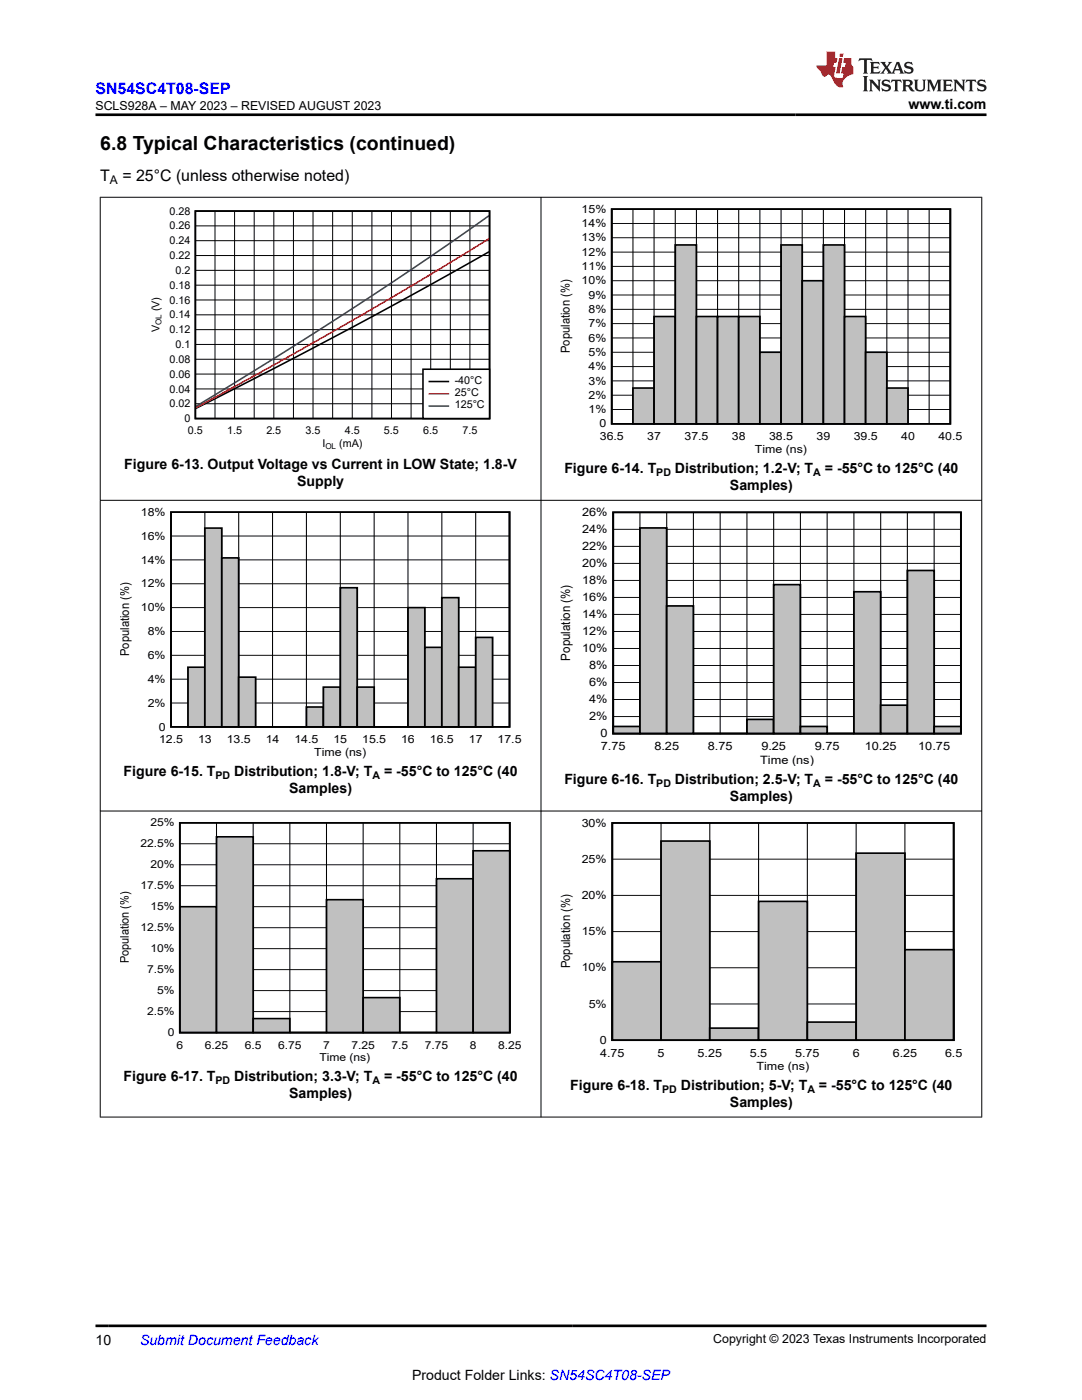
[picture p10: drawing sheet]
<svg xmlns="http://www.w3.org/2000/svg" width="216mm" height="279mm" viewBox="0 0 216 279" stroke-linecap="round" stroke-linejoin="round" font-family="sans-serif">
<path d="M39 42.1h58.7v41.4h-58.7zM97.5 50.3l-11.6 6.5-15.6 8.5-15.7 8.3-15.5 7.9" fill="none" stroke="#000" stroke-width=".31"/>
<g fill="none" stroke="#000" stroke-width=".2">
<path d="M39 59.9h58.7M39 56.9h58.7M39 54h58.7M39 51h58.7M39 48h58.7M39 45.1h58.7M42.9 42.1v41.4M46.8 42.1v41.4M50.7 42.1v41.4M54.6 42.1v41.4M58.6 42.1v41.4M62.5 42.1v41.4"/>
<path d="M66.4 42.1v41.4M70.3 42.1v41.4M74.2 42.1v41.4M78.1 42.1v41.4M82 42.1v41.4M85.9 42.1v41.4M89.9 42.1v41.4M93.8 42.1v41.4M39 77.6h58.7M39 74.7h58.7M39 71.7h58.7M39 68.7h58.7"/>
<path d="M39 65.8h58.7M39 62.8h58.7M39 80.6h58.7"/>
</g>
<path d="M97.5 47.7a1110.4 1110.4 0 0 1-58.4 33.6" fill="none" stroke="#f00" stroke-width=".31"/>
<path d="M97.5 43.1a907.8 907.8 0 0 1-58.4 38" fill="none" stroke="#105465" stroke-width=".31"/>
<path d="M84.4 73.7h13.3v9.8h-13.3z" fill-rule="evenodd" fill="#fff"/>
<path d="M84.4 73.7h13.3v9.8h-13.3zM85.7 76.1h3.8" fill="none" stroke="#000" stroke-width=".31"/>
<path d="M85.7 78.6h3.8" fill="none" stroke="#f00" stroke-width=".31"/>
<path d="M85.7 81h3.8" fill="none" stroke="#105465" stroke-width=".31"/>
<path d="M122.1 41.7h67.5v42.9h-67.5z" fill="none" stroke="#000" stroke-width=".34"/>
<g fill="none" stroke="#000" stroke-width=".2">
<path d="M122.1 58.9h67.5M122.1 56h67.5M122.1 53.2h67.5M122.1 50.3h67.5M122.1 47.4h67.5M122.1 44.6h67.5M126.3 41.7v42.9M130.5 41.7v42.9M134.7 41.7v42.9M139 41.7v42.9M143.2 41.7v42.9M147.4 41.7v42.9"/>
<path d="M151.6 41.7v42.9M155.9 41.7v42.9M160.1 41.7v42.9M164.3 41.7v42.9M168.5 41.7v42.9M172.7 41.7v42.9M177 41.7v42.9M181.2 41.7v42.9M185.4 41.7v42.9M122.1 78.9h67.5M122.1 76h67.5M122.1 73.2h67.5"/>
<path d="M122.1 70.3h67.5M122.1 67.4h67.5M122.1 64.6h67.5M122.1 61.7h67.5M122.1 81.7h67.5"/>
</g>
<path d="M126.3 77.4h4.2v7.2h-4.2z" fill-rule="evenodd" fill="#c0c0c0"/>
<path d="M126.3 77.4h4.2v7.2h-4.2z" fill="none" stroke="#000" stroke-width=".34"/>
<path d="M130.5 63.2h4.2v21.4h-4.2z" fill-rule="evenodd" fill="#c0c0c0"/>
<path d="M130.5 63.2h4.2v21.4h-4.2z" fill="none" stroke="#000" stroke-width=".34"/>
<path d="M134.7 48.9h4.3v35.7h-4.3z" fill-rule="evenodd" fill="#c0c0c0"/>
<path d="M134.7 48.9h4.3v35.7h-4.3z" fill="none" stroke="#000" stroke-width=".34"/>
<path d="M139 63.2h4.2v21.4h-4.2z" fill-rule="evenodd" fill="#c0c0c0"/>
<path d="M139 63.2h4.2v21.4h-4.2z" fill="none" stroke="#000" stroke-width=".34"/>
<path d="M143.2 63.2h4.2v21.4h-4.2z" fill-rule="evenodd" fill="#c0c0c0"/>
<path d="M143.2 63.2h4.2v21.4h-4.2z" fill="none" stroke="#000" stroke-width=".34"/>
<path d="M147.4 63.2h4.2v21.4h-4.2z" fill-rule="evenodd" fill="#c0c0c0"/>
<path d="M147.4 63.2h4.2v21.4h-4.2z" fill="none" stroke="#000" stroke-width=".34"/>
<path d="M151.6 70.3h4.3v14.3h-4.3z" fill-rule="evenodd" fill="#c0c0c0"/>
<path d="M151.6 70.3h4.3v14.3h-4.3z" fill="none" stroke="#000" stroke-width=".34"/>
<path d="M155.9 48.9h4.2v35.7h-4.2z" fill-rule="evenodd" fill="#c0c0c0"/>
<path d="M155.9 48.9h4.2v35.7h-4.2z" fill="none" stroke="#000" stroke-width=".34"/>
<path d="M160.1 56h4.2v28.6h-4.2z" fill-rule="evenodd" fill="#c0c0c0"/>
<path d="M160.1 56h4.2v28.6h-4.2z" fill="none" stroke="#000" stroke-width=".34"/>
<path d="M164.3 48.9h4.2v35.7h-4.2z" fill-rule="evenodd" fill="#c0c0c0"/>
<path d="M164.3 48.9h4.2v35.7h-4.2z" fill="none" stroke="#000" stroke-width=".34"/>
<path d="M168.5 63.2h4.2v21.4h-4.2z" fill-rule="evenodd" fill="#c0c0c0"/>
<path d="M168.5 63.2h4.2v21.4h-4.2z" fill="none" stroke="#000" stroke-width=".34"/>
<path d="M172.7 70.3h4.3v14.3h-4.3z" fill-rule="evenodd" fill="#c0c0c0"/>
<path d="M172.7 70.3h4.3v14.3h-4.3z" fill="none" stroke="#000" stroke-width=".34"/>
<path d="M177 77.4h4.2v7.2h-4.2z" fill-rule="evenodd" fill="#c0c0c0"/>
<path d="M122.1 41.7h67.5v42.9h-67.5zM177 77.4h4.2v7.2h-4.2zM34.1 102.2h67.6v42.9h-67.6z" fill="none" stroke="#000" stroke-width=".34"/>
<g fill="none" stroke="#000" stroke-width=".2">
<path d="M34.1 116.5h67.6M34.1 111.7h67.6M34.1 107h67.6M40.9 102.2v42.9M47.6 102.2v42.9M54.4 102.2v42.9M61.1 102.2v42.9M67.9 102.2v42.9M74.7 102.2v42.9M81.4 102.2v42.9M88.2 102.2v42.9M94.9 102.2v42.9"/>
<path d="M34.1 135.5h67.6M34.1 130.8h67.6M34.1 126h67.6M34.1 121.3h67.6M34.1 140.3h67.6"/>
</g>
<path d="M37.5 133.2h3.4v11.9h-3.4z" fill-rule="evenodd" fill="#c0c0c0"/>
<path d="M37.5 133.2h3.4v11.9h-3.4z" fill="none" stroke="#000" stroke-width=".34"/>
<path d="M40.9 105.4h3.4v39.7h-3.4z" fill-rule="evenodd" fill="#c0c0c0"/>
<path d="M40.9 105.4h3.4v39.7h-3.4z" fill="none" stroke="#000" stroke-width=".34"/>
<path d="M44.3 111.3h3.3v33.8h-3.3z" fill-rule="evenodd" fill="#c0c0c0"/>
<path d="M44.3 111.3h3.3v33.8h-3.3z" fill="none" stroke="#000" stroke-width=".34"/>
<path d="M47.6 135.1h3.4v10h-3.4z" fill-rule="evenodd" fill="#c0c0c0"/>
<path d="M47.6 135.1h3.4v10h-3.4zM51 145.1h3.4zM54.4 145.1h3.4zM57.8 145.1h3.3z" fill="none" stroke="#000" stroke-width=".34"/>
<path d="M51 145.1h10.1" fill="none" stroke="#c0c0c0" stroke-width=".2"/>
<path d="M61.1 141.1h3.4v4h-3.4z" fill-rule="evenodd" fill="#c0c0c0"/>
<path d="M61.1 141.1h3.4v4h-3.4z" fill="none" stroke="#000" stroke-width=".34"/>
<path d="M64.5 137.1h3.4v8h-3.4z" fill-rule="evenodd" fill="#c0c0c0"/>
<path d="M64.5 137.1h3.4v8h-3.4z" fill="none" stroke="#000" stroke-width=".34"/>
<path d="M67.9 117.3h3.4v27.8h-3.4z" fill-rule="evenodd" fill="#c0c0c0"/>
<path d="M67.9 117.3h3.4v27.8h-3.4z" fill="none" stroke="#000" stroke-width=".34"/>
<path d="M71.3 137.1h3.4v8h-3.4z" fill-rule="evenodd" fill="#c0c0c0"/>
<path d="M71.3 137.1h3.4v8h-3.4zM74.7 145.1h3.3zM78 145.1h3.4z" fill="none" stroke="#000" stroke-width=".34"/>
<path d="M74.7 145.1h6.7" fill="none" stroke="#c0c0c0" stroke-width=".2"/>
<path d="M81.4 121.3h3.4v23.8h-3.4z" fill-rule="evenodd" fill="#c0c0c0"/>
<path d="M81.4 121.3h3.4v23.8h-3.4z" fill="none" stroke="#000" stroke-width=".34"/>
<path d="M84.8 129.2h3.4v15.9h-3.4z" fill-rule="evenodd" fill="#c0c0c0"/>
<path d="M84.8 129.2h3.4v15.9h-3.4z" fill="none" stroke="#000" stroke-width=".34"/>
<path d="M88.2 119.3h3.3v25.8h-3.3z" fill-rule="evenodd" fill="#c0c0c0"/>
<path d="M88.2 119.3h3.3v25.8h-3.3z" fill="none" stroke="#000" stroke-width=".34"/>
<path d="M91.5 133.2h3.4v11.9h-3.4z" fill-rule="evenodd" fill="#c0c0c0"/>
<path d="M91.5 133.2h3.4v11.9h-3.4z" fill="none" stroke="#000" stroke-width=".34"/>
<path d="M94.9 127.2h3.4v17.9h-3.4z" fill-rule="evenodd" fill="#c0c0c0"/>
<path d="M34.1 102.2h67.6v42.9h-67.6zM94.9 127.2h3.4v17.9h-3.4z" fill="none" stroke="#000" stroke-width=".34"/>
<path d="M122.4 102.2h69.3v44.2h-69.3z" fill="none" stroke="#000" stroke-width=".35"/>
<g fill="none" stroke="#000" stroke-width=".2">
<path d="M122.4 119.2h69.3M122.4 115.8h69.3M122.4 112.4h69.3M122.4 109h69.3M122.4 105.6h69.3M127.7 102.2v44.2M133 102.2v44.2M138.4 102.2v44.2M143.7 102.2v44.2M149 102.2v44.2M154.4 102.2v44.2M159.7 102.2v44.2"/>
<path d="M165 102.2v44.2M170.4 102.2v44.2M175.7 102.2v44.2M181.1 102.2v44.2M186.4 102.2v44.2M122.4 139.6h69.3M122.4 136.2h69.3M122.4 132.8h69.3M122.4 129.4h69.3M122.4 126h69.3M122.4 122.6h69.3M122.4 143h69.3"/>
</g>
<path d="M122.4 145h5.3v1.4h-5.3z" fill-rule="evenodd" fill="#c0c0c0"/>
<path d="M122.4 145h5.3v1.4h-5.3z" fill="none" stroke="#000" stroke-width=".35"/>
<path d="M127.7 105.4h5.3v41h-5.3z" fill-rule="evenodd" fill="#c0c0c0"/>
<path d="M127.7 105.4h5.3v41h-5.3z" fill="none" stroke="#000" stroke-width=".35"/>
<path d="M133 120.9h5.4v25.5h-5.4z" fill-rule="evenodd" fill="#c0c0c0"/>
<path d="M133 120.9h5.4v25.5h-5.4zM138.4 146.4h5.3zM143.7 146.4h5.3z" fill="none" stroke="#000" stroke-width=".35"/>
<path d="M138.4 146.4h10.7" fill="none" stroke="#c0c0c0" stroke-width=".2"/>
<path d="M149 143.6h5.4v2.8h-5.4z" fill-rule="evenodd" fill="#c0c0c0"/>
<path d="M149 143.6h5.4v2.8h-5.4z" fill="none" stroke="#000" stroke-width=".35"/>
<path d="M154.4 116.7h5.3v29.7h-5.3z" fill-rule="evenodd" fill="#c0c0c0"/>
<path d="M154.4 116.7h5.3v29.7h-5.3z" fill="none" stroke="#000" stroke-width=".35"/>
<path d="M159.7 145h5.4v1.4h-5.4z" fill-rule="evenodd" fill="#c0c0c0"/>
<path d="M159.7 145h5.3v1.4h-5.3zM165 146.4h5.4z" fill="none" stroke="#000" stroke-width=".35"/>
<path d="M165 146.4h5.4" fill="none" stroke="#c0c0c0" stroke-width=".2"/>
<path d="M170.4 118.1h5.3v28.3h-5.3z" fill-rule="evenodd" fill="#c0c0c0"/>
<path d="M170.4 118.1h5.3v28.3h-5.3z" fill="none" stroke="#000" stroke-width=".35"/>
<path d="M175.7 140.7h5.4v5.7h-5.4z" fill-rule="evenodd" fill="#c0c0c0"/>
<path d="M175.7 140.7h5.4v5.7h-5.4z" fill="none" stroke="#000" stroke-width=".35"/>
<path d="M181.1 113.9h5.3v32.5h-5.3z" fill-rule="evenodd" fill="#c0c0c0"/>
<path d="M181.1 113.9h5.3v32.5h-5.3z" fill="none" stroke="#000" stroke-width=".35"/>
<path d="M186.4 145h5.3v1.4h-5.3z" fill-rule="evenodd" fill="#c0c0c0"/>
<path d="M122.4 102.2h69.3v44.2h-69.3zM186.4 145h5.3v1.4h-5.3z" fill="none" stroke="#000" stroke-width=".35"/>
<path d="M35.9 164.2h65.8v41.9h-65.8z" fill="none" stroke="#000" stroke-width=".33"/>
<g fill="none" stroke="#000" stroke-width=".2">
<path d="M35.9 176.8h65.8M35.9 172.6h65.8M35.9 168.4h65.8M43.2 164.2v41.9M50.5 164.2v41.9M57.8 164.2v41.9M65.1 164.2v41.9M72.5 164.2v41.9M79.8 164.2v41.9M87.1 164.2v41.9M94.4 164.2v41.9M35.9 197.7h65.8"/>
<path d="M35.9 193.5h65.8M35.9 189.3h65.8M35.9 185.1h65.8M35.9 181h65.8M35.9 201.9h65.8"/>
</g>
<path d="M35.9 181h7.3v25.1h-7.3z" fill-rule="evenodd" fill="#c0c0c0"/>
<path d="M35.9 181h7.3v25.1h-7.3z" fill="none" stroke="#000" stroke-width=".33"/>
<path d="M43.2 167h7.3v39.1h-7.3z" fill-rule="evenodd" fill="#c0c0c0"/>
<path d="M43.2 167h7.3v39.1h-7.3z" fill="none" stroke="#000" stroke-width=".33"/>
<path d="M50.5 203.3h7.3v2.8h-7.3z" fill-rule="evenodd" fill="#c0c0c0"/>
<path d="M50.5 203.3h7.3v2.8h-7.3zM57.8 206.1h7.4z" fill="none" stroke="#000" stroke-width=".33"/>
<path d="M57.8 206.1h7.4" fill="none" stroke="#c0c0c0" stroke-width=".2"/>
<path d="M65.1 179.6h7.4v26.5h-7.4z" fill-rule="evenodd" fill="#c0c0c0"/>
<path d="M65.1 179.6h7.4v26.5h-7.4z" fill="none" stroke="#000" stroke-width=".33"/>
<path d="M72.5 199.1h7.3v7h-7.3z" fill-rule="evenodd" fill="#c0c0c0"/>
<path d="M72.5 199.1h7.3v7h-7.3zM79.8 206.1h7.3z" fill="none" stroke="#000" stroke-width=".33"/>
<path d="M79.8 206.1h7.3" fill="none" stroke="#c0c0c0" stroke-width=".2"/>
<path d="M87.1 175.4h7.3v30.7h-7.3z" fill-rule="evenodd" fill="#c0c0c0"/>
<path d="M87.1 175.4h7.3v30.7h-7.3z" fill="none" stroke="#000" stroke-width=".33"/>
<path d="M94.4 169.8h7.3v36.3h-7.3z" fill-rule="evenodd" fill="#c0c0c0"/>
<path d="M35.9 164.2h65.8v41.9h-65.8zM94.4 169.8h7.3v36.3h-7.3z" fill="none" stroke="#000" stroke-width=".33"/>
<path d="M122.2 164.2h68.1v43.4h-68.1z" fill="none" stroke="#000" stroke-width=".35"/>
<path d="M122.2 178.7h68.1M122.2 171.5h68.1M131.9 164.2v43.4M141.6 164.2v43.4M151.4 164.2v43.4M161.1 164.2v43.4M170.8 164.2v43.4M180.6 164.2v43.4M122.2 193.1h68.1M122.2 185.9h68.1M122.2 200.4h68.1" fill="none" stroke="#000" stroke-width=".2"/>
<path d="M122.2 191.9h9.7v15.7h-9.7z" fill-rule="evenodd" fill="#c0c0c0"/>
<path d="M122.2 191.9h9.7v15.7h-9.7z" fill="none" stroke="#000" stroke-width=".35"/>
<path d="M131.9 167.8h9.7v39.8h-9.7z" fill-rule="evenodd" fill="#c0c0c0"/>
<path d="M131.9 167.8h9.7v39.8h-9.7z" fill="none" stroke="#000" stroke-width=".35"/>
<path d="M141.6 205.2h9.8v2.4h-9.8z" fill-rule="evenodd" fill="#c0c0c0"/>
<path d="M141.6 205.2h9.8v2.4h-9.8z" fill="none" stroke="#000" stroke-width=".35"/>
<path d="M151.4 179.9h9.7v27.7h-9.7z" fill-rule="evenodd" fill="#c0c0c0"/>
<path d="M151.4 179.9h9.7v27.7h-9.7z" fill="none" stroke="#000" stroke-width=".35"/>
<path d="M161.1 204h9.7v3.6h-9.7z" fill-rule="evenodd" fill="#c0c0c0"/>
<path d="M161.1 204h9.7v3.6h-9.7z" fill="none" stroke="#000" stroke-width=".35"/>
<path d="M170.8 170.3h9.8v37.3h-9.8z" fill-rule="evenodd" fill="#c0c0c0"/>
<path d="M170.8 170.3h9.8v37.3h-9.8z" fill="none" stroke="#000" stroke-width=".35"/>
<path d="M180.6 189.5h9.7v18.1h-9.7z" fill-rule="evenodd" fill="#c0c0c0"/>
<path d="M122.2 164.2h68.1v43.4h-68.1zM180.6 189.5h9.7v18.1h-9.7z" fill="none" stroke="#000" stroke-width=".35"/>
<path d="M19.9 39.4h176.1M20 39.3v183.7M107.9 39.3v183.7M195.9 39.3v183.7M19.9 99.8h176.1M19.9 161.9h176.1M19.9 222.9h176.1" fill="none" stroke="#000" stroke-width=".2"/>
<path d="M171.5 11.6l-.2 .6 .5-.2h.6v.1v2.2l-.2 .4h1l-.2-.4v-2.2v-.1h.5l.5 .2-.1-.6zM173.6 12.4l.2 .3v1.6l-.2 .4h1.9l.1-.6a1.08 1.08 0 0 1-1.3 .2v-.7h.6l.4 .2v-.7l-.4 .2h-.6v-.5l.2-.2a1 1 0 0 1 1 .3l-.1-.5zM175.7 12.4l.9 1.1-1 1.2h.9l-.2-.2 .5-.8 .4 .8-.2 .2h1.6l-.2-.2 .2-.5h.9l.1 .5-.1 .2h.9l-.2-.4-.8-1.9h-.5l-.9 2.1-.9-1.1 .9-1h-.8l.2 .2-.4 .6-.4-.6 .2-.2zM179 12.8l.4 1h-.7zM180.7 12.5a.65 .65 0 0 0-.2 .7 .65 .65 0 0 0 .6 .5l.6 .1 .1 .3a.79 .79 0 0 1-.7 .4 .79 .79 0 0 1-.7-.5l.1 .7 .2-.1a.93 .93 0 0 0 1.1 0 .93 .93 0 0 0 .4-.9 1.46 1.46 0 0 0-1.2-.6l-.1-.3a1.09 1.09 0 0 1 1.2 .2l-.2-.6-.1 .1-.5-.2zM172.2 15.2l.2 .4v2.2l-.2 .4h1l-.2-.4v-2.2l.2-.4zM173.4 15.9l.2 .4v1.5l-.2 .4h.8l-.3-.4 .1-1.3 1.6 1.8v-2l.2-.4h-.7l.1 .2 .1 1.1-1.2-1.3zM176.2 16a.65 .65 0 0 0-.2 .8 .65 .65 0 0 0 .6 .4l.6 .2 .1 .2a.79 .79 0 0 1-.7 .4 .79 .79 0 0 1-.7-.5l.1 .7 .2-.1a.93 .93 0 0 0 1.1 .1 .93 .93 0 0 0 .4-1 1.46 1.46 0 0 0-1.2-.5l-.1-.4a1.09 1.09 0 0 1 1.2 .2l-.1-.6-.2 .1-.5-.1zM177.9 15.9l-.1 .6a.63 .63 0 0 1 .8-.3v1.6l-.3 .4h1l-.2-.4v-1.6a.66 .66 0 0 1 .8 .3l-.1-.6zM180 15.9l.2 .4v1.5l-.2 .4h1l-.2-.2-.1-.7h.5l.1 .2a.79 .79 0 0 0 1.2 .6l-1-.9a.61 .61 0 0 0 .6-.6 .61 .61 0 0 0-.5-.7zM180.8 16.2h.1a.47 .47 0 0 1 .5 .1 .47 .47 0 0 1 .1 .5l-.1 .1-.7 .1zM182.3 15.9l.2 .2a2.27 2.27 0 0 0 .4 2 1.04 1.04 0 0 0 1.7-.7v-1.3l.2-.2h-.8l.2 .4v1.1a.6 .6 0 0 1-.6 .6 .6 .6 0 0 1-.6-.6v-1.1l.3-.4zM184.9 15.9l.2 .4v1.5l-.2 .4h.8l-.3-.4v-1.4l.9 1.9 .9-1.9v1.4l-.3 .4h1l-.2-.4v-1.5l.2-.4h-.8l-.7 1.5-.6-1.5zM188.1 15.9l.2 .4v1.5l-.2 .4h1.9l.1-.6a1.09 1.09 0 0 1-1.3 .2v-.7h.6l.4 .2v-.6l-.4 .2h-.6v-.6l.2-.1a1.01 1.01 0 0 1 1 .3l-.1-.6zM190.2 15.9l.3 .4v1.5l-.3 .4h.8l-.2-.4v-1.3l1.6 1.8v-2l.2-.4h-.7l.2 .2v1.1l-1.2-1.3zM192.8 15.9l-.1 .6a.63 .63 0 0 1 .8-.3v1.6l-.3 .4h1l-.2-.4v-1.6a.66 .66 0 0 1 .8 .3l-.1-.6zM195.2 16a.65 .65 0 0 0-.2 .8 .65 .65 0 0 0 .6 .4l.6 .2 .2 .2a.79 .79 0 0 1-.7 .4 .79 .79 0 0 1-.7-.5l.1 .7 .2-.1a.93 .93 0 0 0 1 .1 .93 .93 0 0 0 .5-1 1.46 1.46 0 0 0-1.3-.5v-.4a1.09 1.09 0 0 1 1.2 .2l-.2-.6-.2 .1-.5-.1z" fill="#231f20"/>
<path d="M164.9 10.3v2.7h-2l.1 .4 .8 1a.95 .95 0 0 0 1 .9 .59 .59 0 0 1 .5-.4 .59 .59 0 0 1 .5 .3l.4 .8a1.59 1.59 0 0 0 2.1 1.4 1.61 1.61 0 0 1 1-2.3l1-.3-.1-1.5a1.59 1.59 0 0 1-.3-1.7h-1.5l-.2 .9h.6l-.2 .9h-.5l-.2 .9v.3l.4 .1-.1 .9h-.7a.73 .73 0 0 1-1-.7l.3-1.5h-.5l.1-.9h.5l.2-.9h-.5v-1.3zM167.4 11.6l-.6 3.1h.7l.6-3.1zM167.6 10.7l-.1 .6h.7l.1-.6z" fill="#ed1c24"/>
<path d="M19 22.9h177.8M19 264.6h177.8" fill="none" stroke="#000" stroke-width=".53"/>
<text font-size="3.9" x="20" y="29.9">6.8 Typical Characteristics (continued)</text>
<text font-size="3.2" fill="#00f" x="19" y="18.7">SN54SC4T08-SEP</text>
<g font-size="3.2">
<text x="20" y="36.1">T</text>
<text x="24.4" y="36.1">= 25°C (unless otherwise noted)</text>
</g>
<g font-size="2.8">
<text x="181.3" y="21.8">www.ti.com</text>
<text x="24.8" y="93.5">Figure 6-13. Output Voltage vs Current in LOW State; 1.8-V</text>
<text x="112.6" y="94.5">Figure 6-14. T</text>
<text x="134.7" y="94.5">Distribution; 1.2-V; T</text>
<text x="164.6" y="94.5">= -55°C to 125°C (40</text>
<text x="59.3" y="96.9">Supply</text>
<text x="145.7" y="97.8">Samples)</text>
<text x="24.7" y="154.9">Figure 6-15. T</text>
<text x="46.7" y="154.9">Distribution; 1.8-V; T</text>
<text x="76.6" y="154.9">= -55°C to 125°C (40</text>
<text x="57.7" y="158.3">Samples)</text>
<text x="112.6" y="156.5">Figure 6-16. T</text>
<text x="134.7" y="156.5">Distribution; 2.5-V; T</text>
<text x="145.7" y="159.9">Samples)</text>
<text x="164.6" y="156.5">= -55°C to 125°C (40</text>
<text x="24.7" y="215.8">Figure 6-17. T</text>
<text x="46.7" y="215.8">Distribution; 3.3-V; T</text>
<text x="76.6" y="215.8">= -55°C to 125°C (40</text>
<text x="57.7" y="219.2">Samples)</text>
<text x="113.8" y="217.5">Figure 6-18. T</text>
<text x="135.9" y="217.5">Distribution; 5-V; T</text>
<text x="145.7" y="220.9">Samples)</text>
<text x="163.4" y="217.5">= -55°C to 125°C (40</text>
<text x="19" y="268.4">10</text>
<text x="82.2" y="275.3">Product Folder Links: SN54SC4T08-SEP</text>
</g>
<text font-size="2.8" fill="#00f" x="27.9" y="268.4">Submit Document Feedback</text>
<g font-size="2.5">
<text x="19.1" y="21.9">SCLS928A – MAY 2023 – REVISED AUGUST 2023</text>
<text x="113.7" y="70.4" transform="rotate(-90 113.7 70.4)">Population (%)</text>
<text x="25.8" y="130.9" transform="rotate(-90 25.8 130.9)">Population (%)</text>
<text x="113.8" y="131.8" transform="rotate(-90 113.8 131.8)">Population (%)</text>
<text x="113.7" y="193.3" transform="rotate(-90 113.7 193.3)">Population (%)</text>
<text x="142.3" y="268.1">Copyright © 2023 Texas Instruments Incorporated</text>
</g>
<g font-size="2.4">
<text x="21.9" y="36.7">A</text>
<text x="25.7" y="192.2" transform="rotate(-90 25.7 192.2)">Population (%)</text>
</g>
<g font-size="2.3">
<text x="116.2" y="106.4">24%</text>
<text x="116.2" y="103">26%</text>
<text x="116.2" y="113.2">20%</text>
<text x="116.2" y="109.8">22%</text>
<text x="116.2" y="120">16%</text>
<text x="116.2" y="116.6">18%</text>
<text x="116.2" y="123.4">14%</text>
<text x="116.2" y="130.2">10%</text>
<text x="116.2" y="126.8">12%</text>
<text x="117.6" y="137">6%</text>
<text x="117.6" y="133.6">8%</text>
<text x="117.6" y="143.8">2%</text>
<text x="117.6" y="140.4">4%</text>
<text x="119.8" y="147.2">0</text>
<text x="119.9" y="149.8">7.75</text>
<text x="130.6" y="149.8">8.25</text>
<text x="141.2" y="149.8">8.75</text>
<text x="151.9" y="149.8">9.25</text>
<text x="162.6" y="149.8">9.75</text>
<text x="172.6" y="149.8">10.25</text>
<text x="183.2" y="149.8">10.75</text>
<text x="151.7" y="152.4">Time (ns)</text>
<text x="116.1" y="165">30%</text>
<text x="116.1" y="172.2">25%</text>
<text x="116.1" y="179.4">20%</text>
<text x="116.1" y="186.7">15%</text>
<text x="116.1" y="193.9">10%</text>
<text x="117.5" y="201.1">5%</text>
<text x="119.7" y="208.3">0</text>
<text x="119.7" y="210.9">4.75</text>
<text x="131.2" y="210.9">5</text>
<text x="139.2" y="210.9">5.25</text>
<text x="149.6" y="210.9">5.5</text>
<text x="151" y="213.5">Time (ns)</text>
<text x="158.7" y="210.9">5.75</text>
<text x="170.1" y="210.9">6</text>
<text x="178.1" y="210.9">6.25</text>
<text x="188.6" y="210.9">6.5</text>
</g>
<g font-size="2.2">
<text x="116.1" y="45.3">14%</text>
<text x="116.1" y="42.5">15%</text>
<text x="116.1" y="53.9">11%</text>
<text x="116.1" y="51">12%</text>
<text x="116.1" y="48.2">13%</text>
<text x="116.1" y="56.8">10%</text>
<text x="117.4" y="59.6">9%</text>
<text x="117.4" y="65.3">7%</text>
<text x="117.4" y="62.5">8%</text>
<text x="117.4" y="71">5%</text>
<text x="117.4" y="68.2">6%</text>
<text x="117.4" y="76.7">3%</text>
<text x="117.4" y="73.9">4%</text>
<text x="117.4" y="82.5">1%</text>
<text x="117.4" y="79.6">2%</text>
<text x="119.6" y="85.3">0</text>
<text x="119.7" y="87.8">36.5</text>
<text x="129.1" y="87.8">37</text>
<text x="136.6" y="87.8">37.5</text>
<text x="146" y="87.8">38</text>
<text x="153.5" y="87.8">38.5</text>
<text x="162.9" y="87.8">39</text>
<text x="170.3" y="87.8">39.5</text>
<text x="179.8" y="87.8">40</text>
<text x="187.2" y="87.8">40.5</text>
<text x="150.6" y="90.4">Time (ns)</text>
<text x="28.1" y="107.7">16%</text>
<text x="28.1" y="102.9">18%</text>
<text x="28.1" y="112.5">14%</text>
<text x="28.1" y="117.2">12%</text>
<text x="28.1" y="122">10%</text>
<text x="29.5" y="131.5">6%</text>
<text x="29.5" y="126.7">8%</text>
<text x="29.5" y="136.3">4%</text>
<text x="29.5" y="141">2%</text>
<text x="31.7" y="145.8">0</text>
<text x="31.7" y="148.3">12.5</text>
<text x="39.5" y="148.3">13</text>
<text x="45.2" y="148.3">13.5</text>
<text x="53" y="148.3">14</text>
<text x="58.8" y="148.3">14.5</text>
<text x="66.5" y="148.3">15</text>
<text x="72.3" y="148.3">15.5</text>
<text x="80" y="148.3">16</text>
<text x="85.8" y="148.3">16.5</text>
<text x="93.6" y="148.3">17</text>
<text x="99.3" y="148.3">17.5</text>
<text x="62.7" y="150.9">Time (ns)</text>
<text x="30" y="164.9">25%</text>
<text x="28" y="169.1">22.5%</text>
<text x="30" y="173.3">20%</text>
<text x="28" y="177.5">17.5%</text>
<text x="28" y="185.9">12.5%</text>
<text x="30" y="181.7">15%</text>
<text x="30" y="190">10%</text>
<text x="29.3" y="194.2">7.5%</text>
<text x="29.3" y="202.6">2.5%</text>
<text x="31.3" y="198.4">5%</text>
<text x="33.5" y="206.8">0</text>
<text x="35.2" y="209.3">6</text>
<text x="40.9" y="209.3">6.25</text>
<text x="48.9" y="209.3">6.5</text>
<text x="55.5" y="209.3">6.75</text>
<text x="64.5" y="209.3">7</text>
<text x="70.1" y="209.3">7.25</text>
<text x="78.1" y="209.3">7.5</text>
<text x="84.7" y="209.3">7.75</text>
<text x="93.7" y="209.3">8</text>
<text x="99.4" y="209.3">8.25</text>
<text x="63.7" y="211.7">Time (ns)</text>
</g>
<g font-size="2.1">
<text x="33.9" y="45.8">0.26</text>
<text x="33.9" y="42.8">0.28</text>
<text x="33.9" y="51.7">0.22</text>
<text x="33.9" y="48.8">0.24</text>
<text x="33.9" y="57.6">0.18</text>
<text x="35" y="54.7">0.2</text>
<text x="31.9" y="62.2" transform="rotate(-90 31.9 62.2)">(V)</text>
<text x="33.9" y="63.6">0.14</text>
<text x="33.9" y="60.6">0.16</text>
<text x="31.9" y="66.3" transform="rotate(-90 31.9 66.3)">V</text>
<text x="33.9" y="66.5">0.12</text>
<text x="35" y="69.5">0.1</text>
<text x="33.9" y="75.4">0.06</text>
<text x="33.9" y="72.4">0.08</text>
<text x="90.7" y="76.6">-40°C</text>
<text x="33.9" y="81.3">0.02</text>
<text x="33.9" y="78.3">0.04</text>
<text x="90.7" y="79.1">25°C</text>
<text x="90.7" y="81.5">125°C</text>
<text x="36.8" y="84.3">0</text>
<text x="37.5" y="86.7">0.5</text>
<text x="45.3" y="86.7">1.5</text>
<text x="53.1" y="86.7">2.5</text>
<text x="61" y="86.7">3.5</text>
<text x="64.3" y="89.1">I</text>
<text x="67.7" y="89.1">(mA)</text>
<text x="68.8" y="86.7">4.5</text>
<text x="76.6" y="86.7">5.5</text>
<text x="84.5" y="86.7">6.5</text>
<text x="92.3" y="86.7">7.5</text>
<text x="131" y="95">PD</text>
<text x="162.3" y="95">A</text>
<text x="43" y="155.5">PD</text>
<text x="74.3" y="155.5">A</text>
<text x="131" y="157">PD</text>
<text x="162.3" y="157">A</text>
<text x="43" y="216.4">PD</text>
<text x="74.3" y="216.4">A</text>
<text x="132.1" y="218.1">PD</text>
<text x="161.1" y="218.1">A</text>
</g>
<g font-size="1.6">
<text x="32.2" y="64.9" transform="rotate(-90 32.2 64.9)">OL</text>
<text x="64.9" y="89.5">OL</text>
</g>
</svg>
